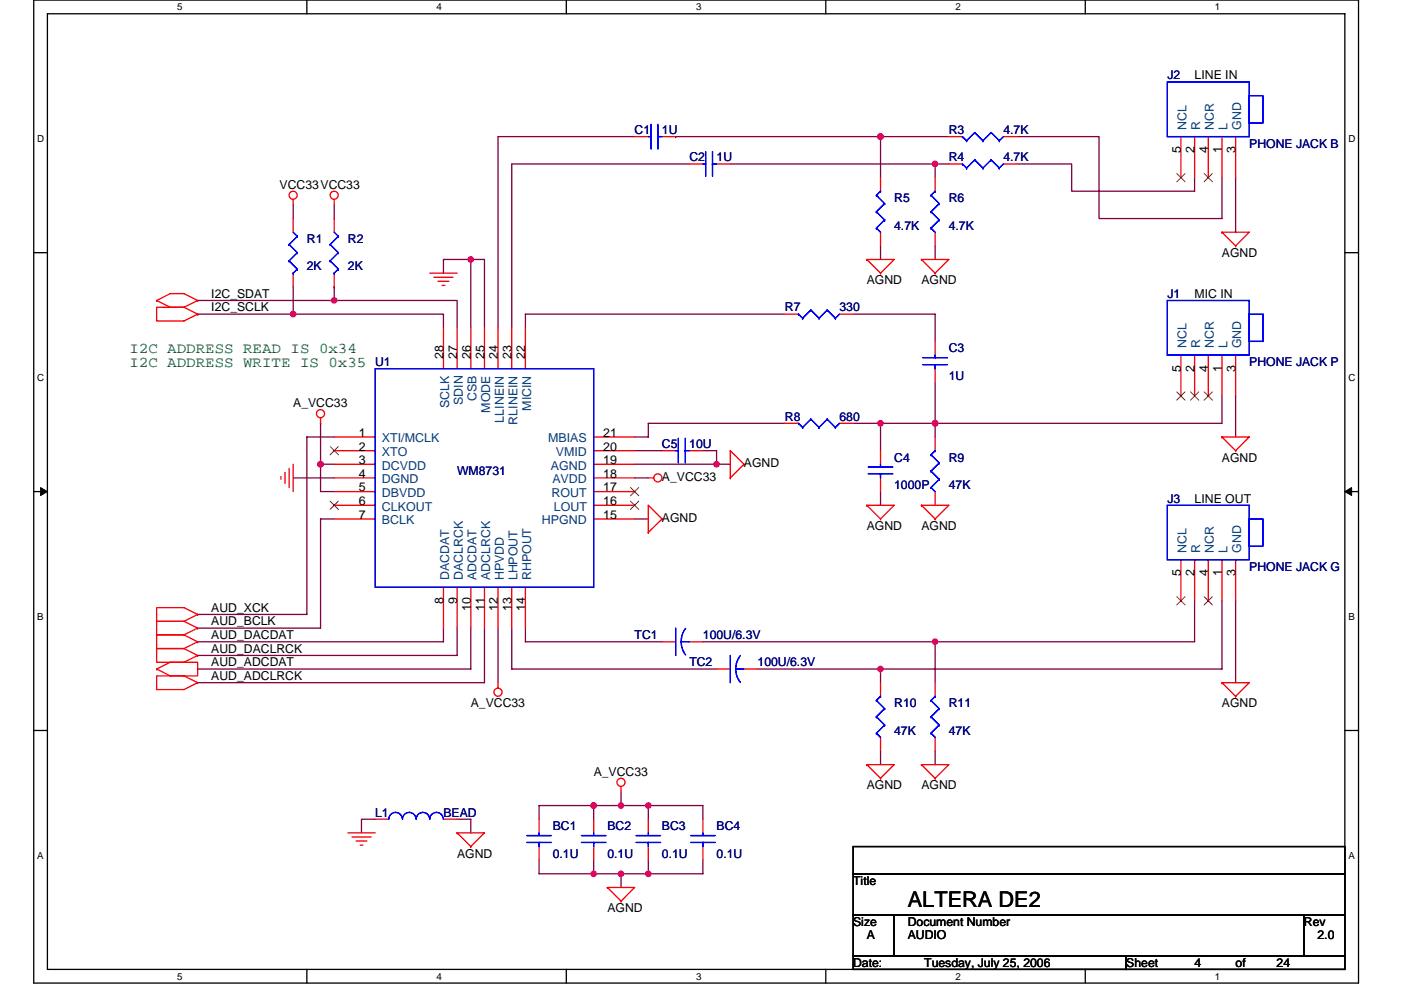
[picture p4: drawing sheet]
<svg xmlns="http://www.w3.org/2000/svg" width="297mm" height="210mm" viewBox="0 0 297 210" stroke-linecap="round" stroke-linejoin="round" font-family="sans-serif">
<path d="M7.2 0h280.8v208.5h-280.8zM10.1 2.9h275v202.7h-275z" fill="none" stroke="#000" stroke-width=".28"/>
<g fill="#fff">
<path d="M37.5 .3h1.2v2.3h-1.2z"/>
<path d="M37.5 205.9h1.2v2.3h-1.2z"/>
</g>
<path d="M65.1 0v2.9M65.1 205.6v2.9" fill="none" stroke="#000" stroke-width=".28"/>
<g fill="#fff">
<path d="M92.6 .3h1.1v2.3h-1.1z"/>
<path d="M92.6 205.9h1.1v2.3h-1.1z"/>
</g>
<path d="M120.1 0v2.9M120.1 205.6v2.9" fill="none" stroke="#000" stroke-width=".28"/>
<g fill="#fff">
<path d="M147.6 .3h1.1v2.3h-1.1z"/>
<path d="M147.6 205.9h1.1v2.3h-1.1z"/>
</g>
<path d="M175.1 0v2.9M175.1 205.6v2.9" fill="none" stroke="#000" stroke-width=".28"/>
<g fill="#fff">
<path d="M202.6 .3h1.1v2.3h-1.1z"/>
<path d="M202.6 205.9h1.1v2.3h-1.1z"/>
</g>
<path d="M230.1 0v2.9M230.1 205.6v2.9" fill="none" stroke="#000" stroke-width=".28"/>
<g fill="#fff">
<path d="M257.6 .3h1.2v2.3h-1.2z"/>
<path d="M257.6 205.9h1.2v2.3h-1.2z"/>
<path d="M7.9 28.3h1.5v2.3h-1.5z"/>
<path d="M285.9 28.3h1.5v2.3h-1.5z"/>
<path d="M7.9 78.9h1.5v2.3h-1.5z"/>
<path d="M285.9 78.9h1.5v2.3h-1.5z"/>
</g>
<path d="M7.2 53.6h2.9M285.1 53.6h2.9" fill="none" stroke="#000" stroke-width=".28"/>
<g fill="#fff">
<path d="M7.9 129.6h1.4v2.3h-1.4z"/>
<path d="M285.9 129.6h1.3v2.3h-1.3z"/>
</g>
<path d="M7.2 104.3h2.9M285.1 104.3h2.9" fill="none" stroke="#000" stroke-width=".28"/>
<path d="M8.6 103.4l1.5 .9-1.5 .8zM285.1 104.3l1.5-.9v1.7z" fill="#000" stroke="#000" stroke-width=".21"/>
<g fill="#fff">
<path d="M7.9 180.3h1.4v2.3h-1.4z"/>
<path d="M285.9 180.3h1.4v2.3h-1.4z"/>
</g>
<path d="M7.2 154.9h2.9M285.1 154.9h2.9M180.9 179.6h104.2v5.7h-104.2zM180.9 185.3h104.2v8.7h-104.2zM180.9 194h8.7v8.7h-8.7zM189.6 194h86.9v8.7h-86.9zM276.5 194h8.6v8.7h-8.6zM180.9 202.7h57.9v2.9h-57.9zM238.8 202.7h46.3v2.9h-46.3z" fill="none" stroke="#000" stroke-width=".28"/>
<g fill="none" stroke="#800040" stroke-width=".28">
<path d="M134.6 29h-29v40.5M143.3 29h.1M143.3 29h57.9M146.2 34.8h-37.7v34.7M154.8 34.8h43.5M186.7 29v8.7M186.7 29h.1M198.3 34.8h.1M198.3 34.8v2.9M198.3 34.8h2.9M215.6 34.8h11.6v5.8h26.1v-2.9M215.6 29h17.4v17.4h26.1v-8.7"/>
<path d="M262 37.7v11.6M62.2 43.5v2.9M70.9 43.5v2.9M99.8 55h2.9v14.5M99.8 55h.1M99.8 55h-5.8v2.9M99.8 55v14.5M186.7 52.2v2.8M198.3 52.2v2.8M41.9 63.7h29M41.9 66.6h.1M41.9 66.6h20.3"/>
<path d="M62.2 66.6h31.8v2.9M62.2 66.6h.1M62.2 60.8v5.8M70.9 63.7h26v5.8M70.9 60.8h.1M70.9 60.8v2.9M166.4 66.6h-55v2.9M180.9 66.6h17.4v5.8M68 98.5v5.8h2.9M68 98.5h.1M68 89.8h.1M68 98.5h2.9"/>
<path d="M68 89.8v8.7M70.9 92.7h-5.8v37.6h-23.2M134.6 95.6h5.8M134.6 98.5h17.3M149 95.6h2.9v2.9M151.9 98.5h.1M151.9 98.5h2.9M166.4 89.8h-28.9v2.9h-2.9M180.9 89.8h5.8v5.8M186.7 89.8h.1M198.3 89.8h.1M198.3 81.1v8.7"/>
<path d="M198.3 89.8v2.9M259.1 84v5.8h-72.4M262 84v8.7M62.2 101.4h8.7M70.9 110.1h-2.9v23.1h-26.1M134.6 101.4h2.9M134.6 110.1h2.9M186.7 104.3v2.9M94 133.2v2.9h-52.1M96.9 133.2v5.8h-55M99.8 133.2v8.7h-57.9M102.7 133.2v11.6h-60.8"/>
<path d="M105.6 133.2v11.6M108.5 133.2v8.7h43.4M111.4 133.2v2.9h29M149 136.1h49.3M198.3 136.1v8.7M198.3 136.1h.1M253.3 127.4v8.7h-55M259.1 127.4v14.5h-72.4M262 127.4v17.4M160.6 141.9h26.1M186.7 141.9h.1M186.7 141.9v2.9"/>
<path d="M186.7 159.3v2.9M198.3 159.3v2.9M79.5 173.8h-2.9v2.9M96.9 173.8h2.9v2.9M125.9 170.9h-11.6v2.9M125.9 170.9h.1M125.9 170.9v2.9M125.9 170.9h11.6M131.7 168v2.9M131.7 170.9h.1M137.5 170.9v2.9M137.5 170.9h11.5v2.9"/>
<path d="M114.3 182.5v2.8h11.6M125.9 182.5v2.8M125.9 185.3h.1M125.9 185.3h5.8M131.7 185.3h.1M131.7 185.3h5.8M131.7 185.3v2.9M137.5 182.5v2.8M137.5 185.3h.1M149 182.5v2.8h-11.5"/>
</g>
<g fill="#f0f" stroke="#f0f" stroke-width=".28">
<circle cx="67.9" cy="98.5" r=".57"/>
<circle cx="62.2" cy="66.6" r=".57"/>
<circle cx="198.2" cy="89.8" r=".57"/>
<circle cx="186.7" cy="89.8" r=".57"/>
<circle cx="198.2" cy="34.8" r=".57"/>
<circle cx="186.7" cy="29" r=".57"/>
<circle cx="186.7" cy="141.9" r=".57"/>
<circle cx="99.8" cy="55" r=".57"/>
<circle cx="198.2" cy="136.1" r=".57"/>
<circle cx="151.9" cy="98.5" r=".57"/>
<circle cx="131.7" cy="185.3" r=".57"/>
<circle cx="125.9" cy="170.9" r=".57"/>
<circle cx="137.5" cy="185.3" r=".57"/>
<circle cx="137.5" cy="170.9" r=".57"/>
<circle cx="131.7" cy="170.9" r=".57"/>
<circle cx="70.8" cy="63.7" r=".57"/>
<circle cx="125.9" cy="185.3" r=".57"/>
</g>
<g fill="none" stroke="#f00" stroke-width=".28">
<path d="M134.6 29h2.9M140.4 29h2.9M146.2 34.8h2.8M151.9 34.8h2.9M186.7 37.7v2.9M198.3 37.7v2.9M201.2 29h2.9M201.2 34.8h2.9M212.7 29h2.9M212.7 34.8h2.9M250.4 29v8.7M253.3 29v8.7"/>
<path d="M256.2 29v8.7M259.1 29v8.7M262 29v8.7M62.2 42.3v1.2M62.2 46.4v2.9M62.2 57.9v2.9M70.9 42.3v1.2M70.9 46.4v2.9M70.9 57.9v2.9M91.1 57.9h5.8M92 58.8h4.1M92.9 59.7h2.3"/>
<path d="M183.8 55h5.8l-2.9 2.9M183.8 55h.1M183.8 55l2.9 2.9M186.7 57.9h.1M186.7 49.3v2.9M195.4 55h5.8l-2.9 2.9M195.4 55h.1M195.4 55l2.9 2.9M198.3 57.9h.1M198.3 49.3v2.9M259.1 49.3h5.8l-2.9 2.9M259.1 49.3h.1"/>
<path d="M259.1 49.3l2.9 2.9M262 52.2h.1M33.2 63.7l2.9-1.4h2.9l2.9 1.4M33.2 63.7l2.9 1.5h2.9M33.2 63.7h.1M39 65.2h-5.8v2.9h5.8l2.9-1.5M39 65.2l2.9 1.4M41.9 63.7h.1M41.9 66.6h.1M41.9 63.7l-2.9 1.5M93.7 60.5h.6M94 69.5v8.7"/>
<path d="M96.9 69.5v8.7M99.8 69.5v8.7M102.7 69.5v8.7M105.6 69.5v8.7M108.5 69.5v8.7M111.4 69.5v8.7M166.4 66.6h2.9M178 66.6h2.9M198.3 72.4v2.9M198.3 78.2v2.9M250.4 75.3v8.7M253.3 75.3v8.7"/>
<path d="M256.2 75.3v8.7M259.1 75.3v8.7M262 75.3v8.7M61.3 99.3v4.1M62.2 98.5v5.8M68 88.6v1.2M70.9 95.6h8.6M70.9 98.5h8.6M70.9 92.7h8.6M125.9 95.6h8.7M125.9 98.5h8.7M125.9 92.7h8.7"/>
<path d="M140.4 95.6h2.9M146.2 95.6h2.8M157.7 98.5l-2.9-2.9v5.8M157.7 98.5h.1M157.7 98.5l-2.9 2.9M166.4 89.8h2.9M178 89.8h2.9M186.7 95.6v2.9M198.3 92.7v2.9M259.1 92.7h5.8l-2.9 2.9M259.1 92.7h.1M259.1 92.7l2.9 2.9"/>
<path d="M262 95.6h.1M59.6 101.1v.6M60.4 100.2v2.3M70.9 110.1h8.6M70.9 104.3h8.6M70.9 101.4h8.6M70.9 107.2h8.6M125.9 110.1h8.7M125.9 104.3h8.7M125.9 101.4h8.7M125.9 107.2h8.7M137.5 112.9h.1"/>
<path d="M137.5 101.4h1.1M140.4 110.1l-2.9-2.9v5.7M140.4 110.1h.1M140.4 110.1l-2.9 2.8M154.8 101.4h.1M183.8 107.2h5.8l-2.9 2.9M183.8 107.2h.1M183.8 107.2l2.9 2.9M186.7 110.1h.1M186.7 101.4v2.9M195.4 107.2h5.8l-2.9 2.9M195.4 107.2h.1"/>
<path d="M195.4 107.2l2.9 2.9M198.3 110.1h.1M198.3 104.3v2.9M250.4 118.7v8.7M253.3 118.7v8.7M256.2 118.7v8.7M259.1 118.7v8.7M262 118.7v8.7M39 131.8h-5.8v2.9h5.8M39 134.7h-5.8v2.9h5.8M39 137.6h-5.8v2.9h5.8l2.9-1.5M39 131.8l2.9 1.4"/>
<path d="M39 134.7l2.9 1.4M39 137.6l2.9 1.4M41.9 133.2h.1M41.9 136.1h.1M41.9 139h.1M41.9 130.3l-2.9-1.4h-5.8v2.9h5.8M41.9 130.3h.1M41.9 133.2l-2.9 1.5M41.9 136.1l-2.9 1.5M41.9 130.3l-2.9 1.5M94 124.5v8.7M96.9 124.5v8.7"/>
<path d="M99.8 124.5v8.7M102.7 124.5v8.7M105.6 124.5v8.7M108.5 124.5v8.7M111.4 124.5v8.7M140.4 136.1h2.9M146.2 136.1h2.8M33.2 143.4h5.8l2.9 1.4-2.9 1.5h-5.8zM33.2 141.9l2.9-1.4h5.8v2.9h-5.8zM33.2 141.9h.1M41.9 144.8h.1M105.6 144.8v1.2"/>
<path d="M151.9 141.9h2.9M157.7 141.9h2.9M186.7 144.8v2.9M186.7 156.4v2.9M198.3 144.8v2.9M198.3 156.4v2.9M259.1 144.8h5.8l-2.9 2.9M259.1 144.8h.1M259.1 144.8l2.9 2.9M262 147.7h.1M73.8 176.7h5.7M74.6 177.5h4.1"/>
<path d="M75.5 178.4h2.3M76.4 179.3h.5M79.5 173.8h2.9M94 173.8h2.9M96.9 176.7h5.8l-2.9 2.9M96.9 176.7h.1M96.9 176.7l2.9 2.9M99.8 179.6h.1M114.3 173.8v2.9M114.3 179.6v2.9M125.9 173.8v2.9M125.9 179.6v2.9"/>
<path d="M131.7 166.8v1.2M137.5 173.8v2.9M137.5 179.6v2.9M149 173.8v2.9M149 179.6v2.9M183.8 162.2h5.8l-2.9 2.9M183.8 162.2h.1M183.8 162.2l2.9 2.9M186.7 165.1h.1M195.4 162.2h5.8l-2.9 2.9M195.4 162.2h.1M195.4 162.2l2.9 2.9"/>
<path d="M198.3 165.1h.1M128.8 188.2h5.8l-2.9 2.9M128.8 188.2h.1M128.8 188.2l2.9 2.9M131.7 191.1h.1"/>
<circle cx="62.2" cy="41.4" r=".86"/>
<circle cx="70.9" cy="41.4" r=".86"/>
<circle cx="68" cy="87.7" r=".86"/>
<circle cx="139.5" cy="101.4" r=".86"/>
<circle cx="105.6" cy="146.8" r=".86"/>
<circle cx="131.7" cy="165.9" r=".86"/>
</g>
<g fill="none" stroke="#00f" stroke-width=".28">
<path d="M247.5 17.4h17.4v11.6h-17.4zM137.5 29h.5M138 26.4v5.2M139.5 26.4v5.2M139.5 29h.1M139.5 29h.9M149 34.8h.6M149.6 32.2v5.2M151.1 32.2v5.2M151.1 34.8h.1M151.1 34.8h.8M204.1 34.8h.1"/>
<path d="M204.1 29h.1M204.1 34.8l.8 .8M204.1 29l.8 .8M204.9 35.6h.1M204.9 29.8h.1M206.7 33.9h.1M206.7 28.1h.1M206.7 33.9l1.7 1.7M206.7 33.9l-1.8 1.7M206.7 28.1l1.7 1.7M206.7 28.1l-1.8 1.7M208.4 35.6h.1"/>
<path d="M208.4 29.8h.1M210.1 33.9h.1M210.1 28.1h.1M210.1 33.9l1.8 1.7M210.1 33.9l-1.7 1.7M210.1 28.1l1.8 1.7M210.1 28.1l-1.7 1.7M211.9 35.6h.1M211.9 29.8h.1M212.7 34.8l-.8 .8M212.7 29l-.8 .8M264.9 20.3h2.9v5.8h-2.9z"/>
<path d="M61.3 51.9h.1M61.3 55.3h.1M61.3 51.9l1.7 1.7M61.3 55.3l1.7 1.8M62.2 57.9h.1M62.2 49.3l.8 .8M63 50.1h.1M63 53.6h.1M63 57.1h.1M63 50.1l-1.7 1.8M63 53.6l-1.7 1.7M63 57.1l-.8 .8"/>
<path d="M70 51.9h.1M70 55.3h.1M70 51.9l1.7 1.7M70 55.3l1.7 1.8M70.9 57.9h.1M70.9 49.3l.8 .8M71.7 50.1h.1M71.7 53.6h.1M71.7 57.1h.1M71.7 50.1l-1.7 1.8M71.7 53.6l-1.7 1.7M71.7 57.1l-.8 .8"/>
<path d="M185.8 48.4h.1M185.8 44.9h.1M185.8 41.4h.1M185.8 48.4l.9 .9M185.8 44.9l1.8 1.8M185.8 41.4l1.8 1.8M186.7 40.6h.1M186.7 40.6l-.9 .8M187.6 46.7h.1M187.6 43.2h.1M187.6 46.7l-1.8 1.7M187.6 43.2l-1.8 1.7"/>
<path d="M197.4 48.4h.1M197.4 44.9h.1M197.4 41.4h.1M197.4 48.4l.9 .9M197.4 44.9l1.7 1.8M197.4 41.4l1.7 1.8M198.3 40.6h.1M198.3 40.6l-.9 .8M199.1 46.7h.1M199.1 43.2h.1M199.1 46.7l-1.7 1.7M199.1 43.2l-1.7 1.7"/>
<path d="M79.5 78.2h46.4v46.3h-46.4zM169.3 66.6h.1M169.3 66.6l.9 .9M170.2 67.5h.1M171.9 65.8h.1M171.9 65.8l1.7 1.7M171.9 65.8l-1.7 1.7M173.6 67.5h.1M175.4 65.8h.1M175.4 65.8l1.7 1.7M175.4 65.8l-1.8 1.7M177.1 67.5h.1"/>
<path d="M178 66.6l-.9 .9M195.7 77.3h5.2M195.7 75.9h5.2M198.3 75.3v.6M198.3 77.3h.1M198.3 77.3v.9M247.5 63.7h17.4v11.6h-17.4zM264.9 66.6h2.9v5.8h-2.9zM143.3 95.6h.5M143.8 93v5.2M145.3 93v5.2M145.3 95.6h.1"/>
<path d="M145.3 95.6h.9M169.3 89.8h.1M169.3 89.8l.9 .9M170.2 90.7h.1M171.9 88.9h.1M171.9 88.9l1.7 1.8M171.9 88.9l-1.7 1.8M173.6 90.7h.1M175.4 88.9h.1M175.4 88.9l1.7 1.8M175.4 88.9l-1.8 1.8M177.1 90.7h.1"/>
<path d="M178 89.8l-.9 .9M184.1 99.1h5.2M186.7 98.5v.6M197.4 99.9h.1M197.4 96.5h.1M197.4 99.9l1.7 1.8M197.4 96.5l1.7 1.7M198.3 95.6h.1M198.3 95.6l-.9 .9M199.1 98.2h.1M199.1 98.2l-1.7 1.7M184.1 100.5h5.2"/>
<path d="M186.7 100.5h.1M186.7 100.5v.9M197.4 103.4h.1M197.4 103.4l.9 .9M199.1 101.7h.1M199.1 101.7l-1.7 1.7M247.5 107.2h17.4v11.5h-17.4zM264.9 110.1h2.9v5.7h-2.9zM143.3 133.2v5.8M144.4 136.1h1.8M144.4 136.1l.3 1.5 .7 1.3M145.4 133.3l-.7 1.3-.3 1.5"/>
<path d="M154.8 139v5.8M156.9 139.1l-.7 1.3-.2 1.5M156 141.9h1.7M156 141.9l.2 1.5 .7 1.3M185.8 155.5h.1M185.8 152h.1M185.8 148.6h.1M185.8 155.5l.9 .9M185.8 152l1.8 1.8M185.8 148.6l1.8 1.7M186.7 147.7h.1M186.7 147.7l-.9 .9"/>
<path d="M187.6 153.8h.1M187.6 150.3h.1M187.6 153.8l-1.8 1.7M187.6 150.3l-1.8 1.7M197.4 155.5h.1M197.4 152h.1M197.4 148.6h.1M197.4 155.5l.9 .9M197.4 152l1.7 1.8M197.4 148.6l1.7 1.7M198.3 147.7h.1M198.3 147.7l-.9 .9"/>
<path d="M199.1 153.8h.1M199.1 150.3h.1M199.1 153.8l-1.7 1.7M199.1 150.3l-1.7 1.7M82.4 173.7a1.42 1.42 0 0 1 1.5-1.4h-.1a1.45 1.45 0 0 1 1.5 1.4 1.46 1.46 0 0 1 1.5-1.4h-.1a1.45 1.45 0 0 1 1.5 1.4M88.2 173.7a1.43 1.43 0 0 1 1.5-1.4 1.43 1.43 0 0 1 1.4 1.4 1.46 1.46 0 0 1 1.5-1.4 1.45 1.45 0 0 1 1.4 1.4M111.7 178.7h5.2M111.7 177.2h5.2M114.3 176.7v.5M114.3 178.7h.1M114.3 178.7v.9M123.3 178.7h5.2"/>
<path d="M123.3 177.2h5.2M125.9 176.7v.5M125.9 178.7h.1M125.9 178.7v.9M134.8 178.7h5.3M134.8 177.2h5.3M137.5 176.7v.5M137.5 178.7h.1M137.5 178.7v.9M146.4 178.7h5.3M146.4 177.2h5.3M149 176.7v.5"/>
<path d="M149 178.7h.1M149 178.7v.9"/>
</g>
<g fill="none" stroke="#804000" stroke-width=".21">
<path d="M249.5 36.8l1.8 1.8M251.2 36.8l-1.7 1.8M255.3 36.8l1.8 1.8M257 36.8l-1.7 1.8M70 94.7l1.8 1.8M71.7 94.7l-1.7 1.8M249.5 83.1l1.8 1.8M251.2 83.1l-1.7 1.8M252.4 83.1l1.8 1.8M254.1 83.1l-1.7 1.8M255.3 83.1l1.8 1.8M257 83.1l-1.7 1.8"/>
<path d="M70 106.3l1.8 1.8M71.7 106.3l-1.7 1.8M133.7 103.4l1.7 1.8M133.7 106.3l1.7 1.8M135.4 103.4l-1.7 1.8M135.4 106.3l-1.7 1.8M249.5 126.6l1.8 1.7M251.2 126.6l-1.7 1.7M255.3 126.6l1.8 1.7M257 126.6l-1.7 1.7"/>
</g>
<text font-size="4.6" x="192.5" y="192.4">ALTERA DE2</text>
<g font-size="3.2" fill="#008000">
<text x="27.4" y="74.9">I2C ADDRESS READ IS 0x34</text>
<text x="27.4" y="77.8">I2C ADDRESS WRITE IS 0x35</text>
</g>
<g font-size="2.6" fill="#000080">
<text x="247.5" y="16.8">J2</text>
<text x="134.6" y="28.4">C1</text>
<text x="140.4" y="28.4">1U</text>
<text x="201.2" y="28.4">R3</text>
<text x="212.7" y="28.4">4.7K</text>
<text x="146.2" y="34.2">C2</text>
<text x="151.9" y="34.2">1U</text>
<text x="201.2" y="34.2">R4</text>
<text x="212.7" y="34.2">4.7K</text>
<text x="264.9" y="31.3">PHONE JACK B</text>
<text x="189.6" y="42.9">R5</text>
<text x="201.2" y="42.9">R6</text>
<text x="65.1" y="51.6">R1</text>
<text x="73.8" y="51.6">R2</text>
<text x="189.6" y="48.7">4.7K</text>
<text x="201.2" y="48.7">4.7K</text>
<text x="65.1" y="57.4">2K</text>
<text x="73.8" y="57.4">2K</text>
<text x="247.5" y="63.2">J1</text>
<text x="166.4" y="66.1">R7</text>
<text x="178" y="66.1">330</text>
<text x="79.5" y="77.6">U1</text>
<text x="201.2" y="74.7">C3</text>
<text x="264.9" y="77.6">PHONE JACK P</text>
<text x="201.2" y="80.5">1U</text>
<text x="166.4" y="89.2">R8</text>
<text x="178" y="89.2">680</text>
<text x="140.4" y="95">C5</text>
<text x="146.2" y="95">10U</text>
<text x="96.9" y="100.8">WM8731</text>
<text x="189.6" y="97.9">C4</text>
<text x="201.2" y="97.9">R9</text>
<text x="189.6" y="103.7">1000P</text>
<text x="201.2" y="103.7">47K</text>
<text x="247.5" y="106.6">J3</text>
<text x="264.9" y="121.1">PHONE JACK G</text>
<text x="134.6" y="135.6">TC1</text>
<text x="149" y="135.6">100U/6.3V</text>
<text x="146.2" y="141.4">TC2</text>
<text x="160.6" y="141.4">100U/6.3V</text>
<text x="189.6" y="150">R10</text>
<text x="189.6" y="155.8">47K</text>
<text x="201.2" y="150">R11</text>
<text x="201.2" y="155.8">47K</text>
<text x="79.5" y="173.2">L1</text>
<text x="94" y="173.2">BEAD</text>
<text x="117.2" y="176.1">BC1</text>
<text x="128.8" y="176.1">BC2</text>
<text x="140.4" y="176.1">BC3</text>
<text x="151.9" y="176.1">BC4</text>
<text x="117.2" y="181.9">0.1U</text>
<text x="128.8" y="181.9">0.1U</text>
<text x="140.4" y="181.9">0.1U</text>
<text x="151.9" y="181.9">0.1U</text>
</g>
<g font-size="2.6">
<text x="253.3" y="16.8">LINE IN</text>
<text x="250.4" y="32.5" transform="rotate(-90 250.4 32.5)">5</text>
<text x="253.3" y="32.5" transform="rotate(-90 253.3 32.5)">2</text>
<text x="256.2" y="32.5" transform="rotate(-90 256.2 32.5)">4</text>
<text x="259.1" y="32.5" transform="rotate(-90 259.1 32.5)">1</text>
<text x="262" y="32.5" transform="rotate(-90 262 32.5)">3</text>
<text x="59.3" y="40">VCC33VCC33</text>
<text x="259.1" y="54.5">AGND</text>
<text x="44.8" y="63.2">I2C_SDAT</text>
<text x="183.8" y="60.3">AGND</text>
<text x="195.4" y="60.3">AGND</text>
<text x="253.3" y="63.2">MIC IN</text>
<text x="44.8" y="66.1">I2C_SCLK</text>
<text x="94" y="76.2" transform="rotate(-90 94 76.2)">28</text>
<text x="96.9" y="76.2" transform="rotate(-90 96.9 76.2)">27</text>
<text x="99.8" y="76.2" transform="rotate(-90 99.8 76.2)">26</text>
<text x="102.7" y="76.2" transform="rotate(-90 102.7 76.2)">25</text>
<text x="105.6" y="76.2" transform="rotate(-90 105.6 76.2)">24</text>
<text x="108.5" y="76.2" transform="rotate(-90 108.5 76.2)">23</text>
<text x="111.4" y="76.2" transform="rotate(-90 111.4 76.2)">22</text>
<text x="250.4" y="78.8" transform="rotate(-90 250.4 78.8)">5</text>
<text x="253.3" y="78.8" transform="rotate(-90 253.3 78.8)">2</text>
<text x="256.2" y="78.8" transform="rotate(-90 256.2 78.8)">4</text>
<text x="259.1" y="78.8" transform="rotate(-90 259.1 78.8)">1</text>
<text x="262" y="78.8" transform="rotate(-90 262 78.8)">3</text>
<text x="62.2" y="86.3">A_VCC33</text>
<text x="76" y="95.6">2</text>
<text x="76" y="92.7">1</text>
<text x="127.9" y="92.7">21</text>
<text x="127.9" y="95.6">20</text>
<text x="76" y="98.4">3</text>
<text x="76" y="101.3">4</text>
<text x="127.9" y="101.3">18</text>
<text x="127.9" y="98.4">19</text>
<text x="140.4" y="102">A_VCC33</text>
<text x="157.7" y="99.1">AGND</text>
<text x="259.1" y="97.9">AGND</text>
<text x="76" y="104.2">5</text>
<text x="76" y="107.1">6</text>
<text x="127.9" y="104.2">17</text>
<text x="127.9" y="107.1">16</text>
<text x="253.3" y="106.6">LINE OUT</text>
<text x="76" y="110">7</text>
<text x="127.9" y="110">15</text>
<text x="140.4" y="110.7">AGND</text>
<text x="183.8" y="112.4">AGND</text>
<text x="195.4" y="112.4">AGND</text>
<text x="250.4" y="122.2" transform="rotate(-90 250.4 122.2)">5</text>
<text x="253.3" y="122.2" transform="rotate(-90 253.3 122.2)">2</text>
<text x="256.2" y="122.2" transform="rotate(-90 256.2 122.2)">4</text>
<text x="259.1" y="122.2" transform="rotate(-90 259.1 122.2)">1</text>
<text x="262" y="122.2" transform="rotate(-90 262 122.2)">3</text>
<text x="44.8" y="129.8">AUD_XCK</text>
<text x="94" y="128" transform="rotate(-90 94 128)">8</text>
<text x="96.9" y="128" transform="rotate(-90 96.9 128)">9</text>
<text x="99.8" y="129.5" transform="rotate(-90 99.8 129.5)">10</text>
<text x="102.7" y="129.5" transform="rotate(-90 102.7 129.5)">11</text>
<text x="105.6" y="129.5" transform="rotate(-90 105.6 129.5)">12</text>
<text x="108.5" y="129.5" transform="rotate(-90 108.5 129.5)">13</text>
<text x="111.4" y="129.5" transform="rotate(-90 111.4 129.5)">14</text>
<text x="44.8" y="132.7">AUD_BCLK</text>
<text x="44.8" y="135.6">AUD_DACDAT</text>
<text x="44.8" y="138.5">AUD_DACLRCK</text>
<text x="44.8" y="141.4">AUD_ADCDAT</text>
<text x="44.8" y="144.2">AUD_ADCLRCK</text>
<text x="99.8" y="150">A_VCC33</text>
<text x="259.1" y="150">AGND</text>
<text x="125.9" y="164.5">A_VCC33</text>
<text x="183.8" y="167.4">AGND</text>
<text x="195.4" y="167.4">AGND</text>
<text x="96.9" y="181.9">AGND</text>
<text x="180.9" y="187.7">Title</text>
<text x="128.8" y="193.5">AGND</text>
<text x="180.9" y="196.4">Size</text>
<text x="192.5" y="196.4">Document Number</text>
<text x="276.5" y="196.4">Rev</text>
<text x="183.8" y="199.3">A</text>
<text x="192.5" y="199.3">AUDIO</text>
<text x="279.3" y="199.3">2.0</text>
<text x="180.9" y="205">Date:</text>
<text x="196" y="205">Tuesday, July 25, 2006</text>
<text x="238.8" y="205">Sheet</text>
<text x="253.3" y="205">4</text>
<text x="262" y="205">of</text>
<text x="270.7" y="205">24</text>
</g>
<g font-size="2.6" fill="#004080">
<text x="251.6" y="27.5" transform="rotate(-90 251.6 27.5)">NCL</text>
<text x="254.5" y="27.5" transform="rotate(-90 254.5 27.5)">R</text>
<text x="257.4" y="27.5" transform="rotate(-90 257.4 27.5)">NCR</text>
<text x="260.3" y="27.5" transform="rotate(-90 260.3 27.5)">L</text>
<text x="263.2" y="27.5" transform="rotate(-90 263.2 27.5)">GND</text>
<text x="251.6" y="73.9" transform="rotate(-90 251.6 73.9)">NCL</text>
<text x="254.5" y="73.9" transform="rotate(-90 254.5 73.9)">R</text>
<text x="257.4" y="73.9" transform="rotate(-90 257.4 73.9)">NCR</text>
<text x="260.3" y="73.9" transform="rotate(-90 260.3 73.9)">L</text>
<text x="263.2" y="73.9" transform="rotate(-90 263.2 73.9)">GND</text>
<text x="95.2" y="86.5" transform="rotate(-90 95.2 86.5)">SCLK</text>
<text x="98.1" y="86" transform="rotate(-90 98.1 86)">SDIN</text>
<text x="101" y="85.1" transform="rotate(-90 101 85.1)">CSB</text>
<text x="103.9" y="87.6" transform="rotate(-90 103.9 87.6)">MODE</text>
<text x="106.8" y="89.6" transform="rotate(-90 106.8 89.6)">LLINEIN</text>
<text x="112.6" y="87.1" transform="rotate(-90 112.6 87.1)">MICIN</text>
<text x="81" y="93.9">XTI/MCLK</text>
<text x="109.7" y="90.1" transform="rotate(-90 109.7 90.1)">RLINEIN</text>
<text x="116.2" y="93.9">MBIAS</text>
<text x="81" y="96.8">XTO</text>
<text x="81" y="99.6">DCVDD</text>
<text x="116.8" y="99.6">AGND</text>
<text x="117.8" y="96.8">VMID</text>
<text x="81" y="102.5">DGND</text>
<text x="81" y="105.4">DBVDD</text>
<text x="117" y="105.4">ROUT</text>
<text x="117.1" y="102.5">AVDD</text>
<text x="81" y="111.2">BCLK</text>
<text x="81" y="108.3">CLKOUT</text>
<text x="114.9" y="111.2">HPGND</text>
<text x="117.4" y="108.3">LOUT</text>
<text x="251.6" y="117.3" transform="rotate(-90 251.6 117.3)">NCL</text>
<text x="254.5" y="117.3" transform="rotate(-90 254.5 117.3)">R</text>
<text x="257.4" y="117.3" transform="rotate(-90 257.4 117.3)">NCR</text>
<text x="260.3" y="117.3" transform="rotate(-90 260.3 117.3)">L</text>
<text x="263.2" y="117.3" transform="rotate(-90 263.2 117.3)">GND</text>
<text x="95.2" y="123.1" transform="rotate(-90 95.2 123.1)">DACDAT</text>
<text x="98.1" y="123.1" transform="rotate(-90 98.1 123.1)">DACLRCK</text>
<text x="101" y="123.1" transform="rotate(-90 101 123.1)">ADCDAT</text>
<text x="103.9" y="123.1" transform="rotate(-90 103.9 123.1)">ADCLRCK</text>
<text x="106.8" y="123.1" transform="rotate(-90 106.8 123.1)">HPVDD</text>
<text x="109.7" y="123.1" transform="rotate(-90 109.7 123.1)">LHPOUT</text>
<text x="112.6" y="123.1" transform="rotate(-90 112.6 123.1)">RHPOUT</text>
</g>
<g font-size="2.1">
<text x="37.5" y="2.2">5</text>
<text x="92.6" y="2.2">4</text>
<text x="147.6" y="2.2">3</text>
<text x="202.6" y="2.2">2</text>
<text x="257.6" y="2.2">1</text>
<text x="7.9" y="30.1">D</text>
<text x="285.9" y="30.1">D</text>
<text x="7.9" y="80.8">C</text>
<text x="285.9" y="80.8">C</text>
<text x="7.9" y="131.4">B</text>
<text x="285.9" y="131.4">B</text>
<text x="7.9" y="182.1">A</text>
<text x="285.9" y="182.1">A</text>
<text x="37.5" y="207.8">5</text>
<text x="92.6" y="207.8">4</text>
<text x="147.6" y="207.8">3</text>
<text x="202.6" y="207.8">2</text>
<text x="257.6" y="207.8">1</text>
</g>
</svg>
